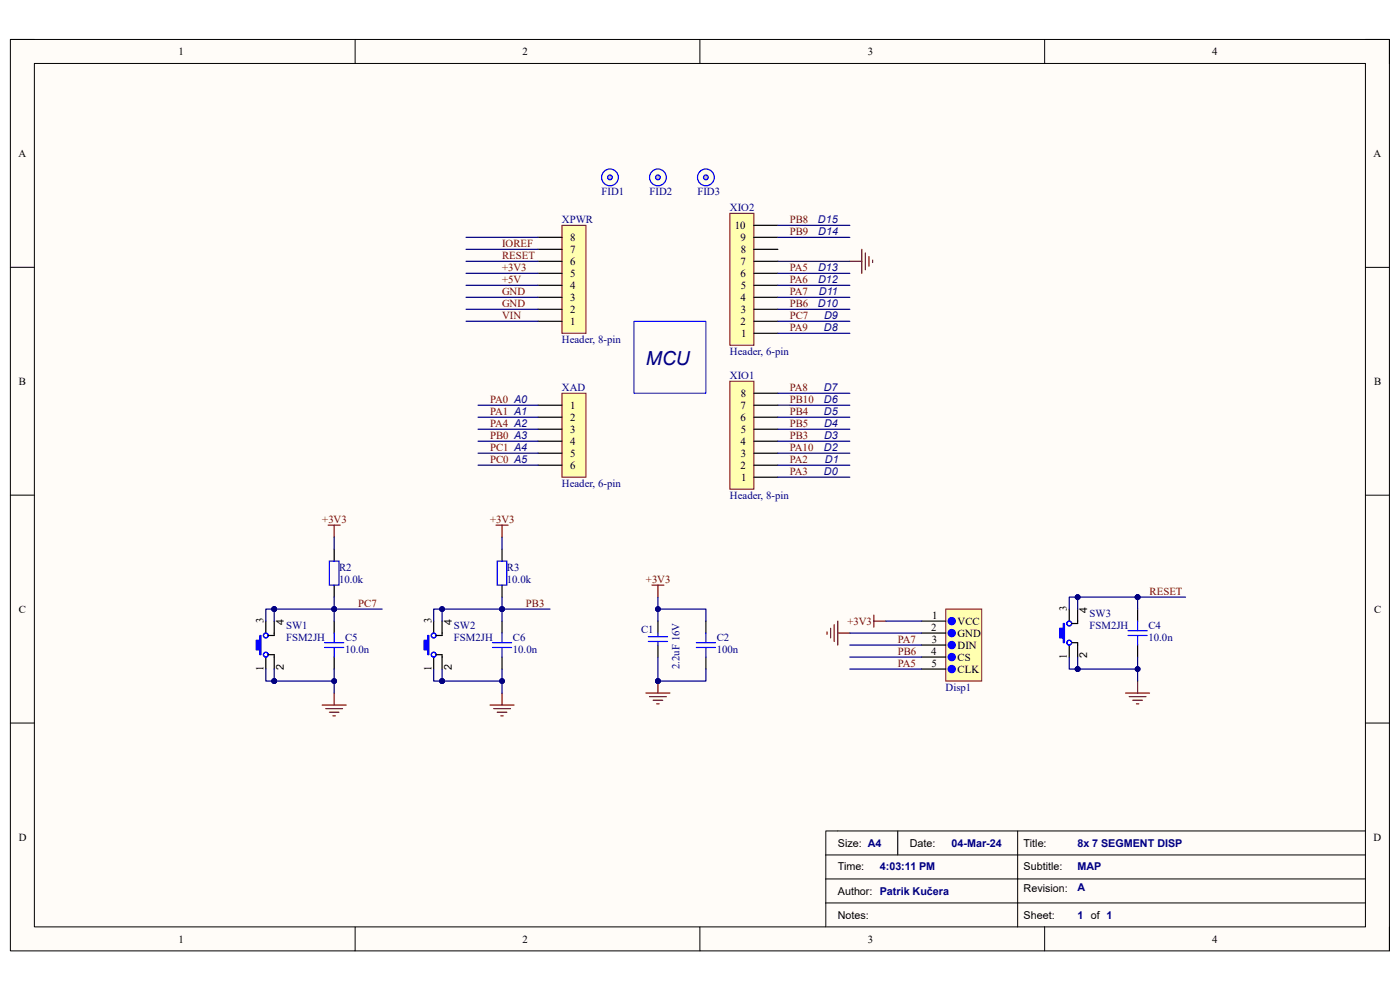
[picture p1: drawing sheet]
<svg xmlns="http://www.w3.org/2000/svg" width="297mm" height="210mm" viewBox="0 0 297 210" stroke-linecap="round" stroke-linejoin="round" font-family="sans-serif">
<path d="M2.2 8.4h292.6v193.3h-292.6z" fill-rule="evenodd" fill="#fffcf8"/>
<path d="M2.2 8.4h292.6v193.3h-292.6z" fill="none" stroke="#000" stroke-width=".21"/>
<path d="M7.3 13.5h282.4v183.1h-282.4z" fill-rule="evenodd" fill="#fffcf8"/>
<g fill="none" stroke="#000" stroke-width=".21">
<path d="M2.2 8.4h5.1M7.3 13.5h282.4v183.1h-282.4zM75.3 8.4v5.1M148.5 8.4v5.1M221.6 8.4v5.1M289.7 8.4h5.1v5.1M2.2 56.7h5.1M289.7 56.7h5.1M2.2 105h5.1M289.7 105.1h5.1M2.2 153.4h5.1M289.7 153.4h5.1"/>
<path d="M190.5 176.3v5.1M215.9 176.3v20.3M289.7 176.3h-114.5v20.3M75.3 196.6v5.1M148.5 196.6v5.1M175.2 186.5h114.5M175.2 191.5h114.5M175.2 181.4h114.5M221.6 196.6v5.1M294.8 196.6v5.1"/>
</g>
<path d="M119.2 83.4h5.1v17.8h-5.1z" fill-rule="evenodd" fill="#ffffb0"/>
<path d="M119.2 83.4h5.1v17.8h-5.1z" fill="none" stroke="#800000" stroke-width=".21"/>
<path d="M114.1 86h5.1M114.1 88.5h5.1M114.1 91.1h5.1M114.1 93.6h5.1M114.1 96.1h5.1M114.1 98.7h5.1" fill="none" stroke="#000" stroke-width=".25"/>
<path d="M119.2 47.8h5.1v22.9h-5.1z" fill-rule="evenodd" fill="#ffffb0"/>
<path d="M119.2 47.8h5.1v22.9h-5.1z" fill="none" stroke="#800000" stroke-width=".21"/>
<path d="M114.1 58h5.1M114.1 55.4h5.1M114.1 52.9h5.1M114.1 50.4h5.1M114.1 68.2h5.1M114.1 65.6h5.1M114.1 63.1h5.1M114.1 60.5h5.1" fill="none" stroke="#000" stroke-width=".25"/>
<path d="M154.8 80.9h5.1v22.9h-5.1z" fill-rule="evenodd" fill="#ffffb0"/>
<path d="M154.8 80.9h5.1v22.9h-5.1z" fill="none" stroke="#800000" stroke-width=".21"/>
<path d="M159.9 98.7h5.1M159.9 96.1h5.1M159.9 93.6h5.1M159.9 91.1h5.1M159.9 88.5h5.1M159.9 86h5.1M159.9 83.4h5.1M159.9 101.2h5.1" fill="none" stroke="#000" stroke-width=".25"/>
<path d="M154.8 45.3h5.1v27.9h-5.1z" fill-rule="evenodd" fill="#ffffb0"/>
<path d="M154.8 45.3h5.1v27.9h-5.1z" fill="none" stroke="#800000" stroke-width=".21"/>
<path d="M159.9 58h5.1M159.9 55.4h5.1M159.9 52.9h5.1M159.9 50.4h5.1M159.9 47.8h5.1M159.9 70.7h5.1M159.9 68.2h5.1M159.9 65.6h5.1M159.9 63.1h5.1M159.9 60.5h5.1M92 131.8v2.5M92 139.4v2.5" fill="none" stroke="#000" stroke-width=".25"/>
<path d="M90.7 134.8h.3v4.1h-.3v-1h-.7v-2.1h.7z" fill-rule="evenodd" fill="#00f"/>
<g fill="none" stroke="#00f" stroke-width=".25">
<path d="M105.5 119h2v5.1h-2zM90.7 134.8h.3v4.1h-.3v-1h-.7v-2.1h.7zM104.5 136.3h4M104.5 137.4h4M106.5 134.3v2M106.5 137.4v2"/>
<circle cx="92" cy="134.8" r=".51"/>
<circle cx="92" cy="138.9" r=".51"/>
</g>
<path d="M106.5 116.5v2.5M56.4 131.8v2.5M56.4 139.4v2.5M92.5 138.9h1.3v3M93.8 131.8v3h-1.3M106.5 124.1v2.6M106.5 131.8v2.5M106.5 139.4v2.5" fill="none" stroke="#000" stroke-width=".25"/>
<path d="M104 149.6h5.1M104.7 150.3h3.6M105.5 151.1h2M106.3 151.9h.5M106.5 147v2.6" fill="none" stroke="#800000" stroke-width=".25"/>
<path d="M55.1 134.8h.3v4.1h-.3v-1h-.7v-2.1h.7z" fill-rule="evenodd" fill="#00f"/>
<g fill="none" stroke="#00f" stroke-width=".25">
<path d="M69.9 119h2v5.1h-2zM55.1 134.8h.3v4.1h-.3v-1h-.7v-2.1h.7zM68.9 136.3h4M68.9 137.4h4M70.9 134.3v2M70.9 137.4v2"/>
<circle cx="56.4" cy="138.9" r=".51"/>
<circle cx="56.4" cy="134.8" r=".51"/>
</g>
<path d="M70.9 116.5v2.5M56.9 138.9h1.3v3M58.2 131.8v3h-1.3M70.9 124.1v2.6M70.9 131.8v2.5M70.9 139.4v2.5M226.8 129.2v2.6M226.8 136.8v2.6" fill="none" stroke="#000" stroke-width=".25"/>
<path d="M68.3 149.6h5.1M69.1 150.3h3.6M69.9 151.1h2M70.6 151.9h.5M70.9 147v2.6" fill="none" stroke="#800000" stroke-width=".25"/>
<path d="M225.6 132.3h.2v4h-.2v-1h-.8v-2h.8z" fill-rule="evenodd" fill="#00f"/>
<g fill="none" stroke="#00f" stroke-width=".25">
<path d="M225.6 132.3h.2v4h-.2v-1h-.8v-2h.8zM239.3 133.8h4.1M239.3 134.8h4.1M241.3 131.8v2M241.3 134.8v2"/>
<circle cx="226.8" cy="136.3" r=".51"/>
<circle cx="226.8" cy="132.3" r=".51"/>
</g>
<path d="M227.4 136.3h1.2v3.1M228.6 129.2v3.1h-1.2M241.3 129.2v2.6M241.3 136.8v2.6" fill="none" stroke="#000" stroke-width=".25"/>
<path d="M137 147h5.1M137.8 147.8h3.6M138.6 148.5h2M139.3 149.3h.5M139.6 144.5v2.5M238.8 147h5.1M239.6 147.8h3.5M240.3 148.5h2.1M241.1 149.3h.5M241.3 144.5v2.5" fill="none" stroke="#800000" stroke-width=".25"/>
<circle cx="139.6" cy="144.5" r=".51" fill="#000080"/>
<circle cx="139.6" cy="144.5" r=".51" fill="none" stroke="#000080" stroke-width=".21"/>
<path d="M139.6 131.8v2.5M139.6 136.8v2.6M149.8 131.8v2.5M149.8 139.4v2.5" fill="none" stroke="#000" stroke-width=".25"/>
<path d="M137.5 135.1h4.1M137.5 136.1h4.1M139.6 134.3v.8M139.6 136.1v.7M147.7 136.3h4.1M147.7 137.4h4.1M149.8 134.3v2M149.8 137.4v2" fill="none" stroke="#00f" stroke-width=".25"/>
<circle cx="129.4" cy="37.6" r="1.78" fill="#ffffe8"/>
<circle cx="129.4" cy="37.6" r="1.78" fill="none" stroke="#00f" stroke-width=".25"/>
<circle cx="129.4" cy="37.6" r=".51" fill="#c0c0c0"/>
<circle cx="129.4" cy="37.6" r=".51" fill="none" stroke="#00f" stroke-width=".25"/>
<circle cx="139.6" cy="37.6" r="1.78" fill="#ffffe8"/>
<circle cx="139.6" cy="37.6" r="1.78" fill="none" stroke="#00f" stroke-width=".25"/>
<circle cx="139.6" cy="37.6" r=".51" fill="#c0c0c0"/>
<circle cx="139.6" cy="37.6" r=".51" fill="none" stroke="#00f" stroke-width=".25"/>
<circle cx="149.8" cy="37.6" r="1.78" fill="#ffffe8"/>
<circle cx="149.8" cy="37.6" r="1.78" fill="none" stroke="#00f" stroke-width=".25"/>
<circle cx="149.8" cy="37.6" r=".51" fill="#c0c0c0"/>
<circle cx="149.8" cy="37.6" r=".51" fill="none" stroke="#00f" stroke-width=".25"/>
<path d="M134.5 68.2h15.3v15.2h-15.3z" fill="none" stroke="#00f" stroke-width=".21"/>
<g fill="none" stroke="#800000" stroke-width=".25">
<path d="M180.3 55.4h2.5M182.8 52.9v5.1M183.6 53.7v3.5M184.4 54.4v2.1M185.1 55.2v.5M69.6 111.4h2.6M70.9 111.4v2.6M105.2 111.4h2.6M106.5 111.4v2.6M138.3 124.1h2.6M139.6 124.1v2.6M175.5 134v.6"/>
<path d="M176.2 133.3v2M177 132.5v3.6M177.7 131.8v5M177.7 134.3h2.6M185.4 130.5v2.5M185.4 131.8h2.5"/>
</g>
<path d="M200.6 129.2h7.7v15.3h-7.7z" fill-rule="evenodd" fill="#ffffb0"/>
<path d="M200.6 129.2h7.7v15.3h-7.7z" fill="none" stroke="#800000" stroke-width=".21"/>
<path d="M195.5 131.8h5.1M195.5 134.3h5.1M195.5 136.8h5.1M195.5 139.4h5.1M195.5 141.9h5.1" fill="none" stroke="#000" stroke-width=".25"/>
<circle cx="201.9" cy="131.8" r=".76" fill="#00f"/>
<circle cx="201.9" cy="131.8" r=".76" fill="none" stroke="#00f" stroke-width=".25"/>
<circle cx="201.9" cy="134.3" r=".76" fill="#00f"/>
<circle cx="201.9" cy="134.3" r=".76" fill="none" stroke="#00f" stroke-width=".25"/>
<circle cx="201.9" cy="136.8" r=".76" fill="#00f"/>
<circle cx="201.9" cy="136.8" r=".76" fill="none" stroke="#00f" stroke-width=".25"/>
<circle cx="201.9" cy="139.4" r=".76" fill="#00f"/>
<circle cx="201.9" cy="139.4" r=".76" fill="none" stroke="#00f" stroke-width=".25"/>
<circle cx="201.9" cy="141.9" r=".76" fill="#00f"/>
<circle cx="201.9" cy="141.9" r=".76" fill="none" stroke="#00f" stroke-width=".25"/>
<path d="M98.9 58h15.2M98.9 55.4h15.2M98.9 52.9h15.2M98.9 50.4h15.2M98.9 68.2h15.2M98.9 65.6h15.2M98.9 63.1h15.2M98.9 60.5h15.2M93.8 129.2v2.6" fill="none" stroke="#000080" stroke-width=".25"/>
<circle cx="93.8" cy="129.2" r=".51" fill="#000080"/>
<circle cx="93.8" cy="129.2" r=".51" fill="none" stroke="#000080" stroke-width=".21"/>
<path d="M93.8 141.9v2.6" fill="none" stroke="#000080" stroke-width=".25"/>
<circle cx="93.8" cy="144.5" r=".51" fill="#000080"/>
<circle cx="93.8" cy="144.5" r=".51" fill="none" stroke="#000080" stroke-width=".21"/>
<path d="M106.5 114v2.5M106.5 141.9v2.6" fill="none" stroke="#000080" stroke-width=".25"/>
<circle cx="106.5" cy="144.5" r=".51" fill="#000080"/>
<circle cx="106.5" cy="144.5" r=".51" fill="none" stroke="#000080" stroke-width=".21"/>
<path d="M106.5 129.2v2.6" fill="none" stroke="#000080" stroke-width=".25"/>
<circle cx="106.5" cy="129.2" r=".51" fill="#000080"/>
<circle cx="106.5" cy="129.2" r=".51" fill="none" stroke="#000080" stroke-width=".21"/>
<path d="M106.5 126.7v2.5h10.2" fill="none" stroke="#000080" stroke-width=".25"/>
<circle cx="106.5" cy="129.2" r=".51" fill="#000080"/>
<circle cx="106.5" cy="129.2" r=".51" fill="none" stroke="#000080" stroke-width=".21"/>
<path d="M58.2 129.2v2.6" fill="none" stroke="#000080" stroke-width=".25"/>
<circle cx="58.2" cy="129.2" r=".51" fill="#000080"/>
<circle cx="58.2" cy="129.2" r=".51" fill="none" stroke="#000080" stroke-width=".21"/>
<path d="M58.2 141.9v2.6" fill="none" stroke="#000080" stroke-width=".25"/>
<circle cx="58.2" cy="144.5" r=".51" fill="#000080"/>
<circle cx="58.2" cy="144.5" r=".51" fill="none" stroke="#000080" stroke-width=".21"/>
<path d="M70.9 114v2.5M70.9 141.9v2.6" fill="none" stroke="#000080" stroke-width=".25"/>
<circle cx="70.9" cy="144.5" r=".51" fill="#000080"/>
<circle cx="70.9" cy="144.5" r=".51" fill="none" stroke="#000080" stroke-width=".21"/>
<path d="M70.9 129.2v2.6" fill="none" stroke="#000080" stroke-width=".25"/>
<circle cx="70.9" cy="129.2" r=".51" fill="#000080"/>
<circle cx="70.9" cy="129.2" r=".51" fill="none" stroke="#000080" stroke-width=".21"/>
<path d="M70.9 126.7v2.5h10.2" fill="none" stroke="#000080" stroke-width=".25"/>
<circle cx="70.9" cy="129.2" r=".51" fill="#000080"/>
<circle cx="70.9" cy="129.2" r=".51" fill="none" stroke="#000080" stroke-width=".21"/>
<path d="M58.2 144.5h12.7v2.5" fill="none" stroke="#000080" stroke-width=".25"/>
<circle cx="70.9" cy="144.5" r=".51" fill="#000080"/>
<circle cx="70.9" cy="144.5" r=".51" fill="none" stroke="#000080" stroke-width=".21"/>
<circle cx="58.2" cy="144.5" r=".51" fill="#000080"/>
<circle cx="58.2" cy="144.5" r=".51" fill="none" stroke="#000080" stroke-width=".21"/>
<path d="M56.4 141.9v2.6h1.8" fill="none" stroke="#000080" stroke-width=".25"/>
<circle cx="58.2" cy="144.5" r=".51" fill="#000080"/>
<circle cx="58.2" cy="144.5" r=".51" fill="none" stroke="#000080" stroke-width=".21"/>
<path d="M58.2 129.2h12.7" fill="none" stroke="#000080" stroke-width=".25"/>
<circle cx="58.2" cy="129.2" r=".51" fill="#000080"/>
<circle cx="58.2" cy="129.2" r=".51" fill="none" stroke="#000080" stroke-width=".21"/>
<circle cx="70.9" cy="129.2" r=".51" fill="#000080"/>
<circle cx="70.9" cy="129.2" r=".51" fill="none" stroke="#000080" stroke-width=".21"/>
<path d="M93.8 144.5h12.7v2.5" fill="none" stroke="#000080" stroke-width=".25"/>
<circle cx="106.5" cy="144.5" r=".51" fill="#000080"/>
<circle cx="106.5" cy="144.5" r=".51" fill="none" stroke="#000080" stroke-width=".21"/>
<circle cx="93.8" cy="144.5" r=".51" fill="#000080"/>
<circle cx="93.8" cy="144.5" r=".51" fill="none" stroke="#000080" stroke-width=".21"/>
<path d="M92 141.9v2.6h1.8" fill="none" stroke="#000080" stroke-width=".25"/>
<circle cx="93.8" cy="144.5" r=".51" fill="#000080"/>
<circle cx="93.8" cy="144.5" r=".51" fill="none" stroke="#000080" stroke-width=".21"/>
<path d="M58.2 129.2h-1.8v2.6" fill="none" stroke="#000080" stroke-width=".25"/>
<circle cx="58.2" cy="129.2" r=".51" fill="#000080"/>
<circle cx="58.2" cy="129.2" r=".51" fill="none" stroke="#000080" stroke-width=".21"/>
<path d="M228.6 126.7v2.5" fill="none" stroke="#000080" stroke-width=".25"/>
<circle cx="228.6" cy="126.7" r=".51" fill="#000080"/>
<circle cx="228.6" cy="126.7" r=".51" fill="none" stroke="#000080" stroke-width=".21"/>
<path d="M228.6 139.4v2.5" fill="none" stroke="#000080" stroke-width=".25"/>
<circle cx="228.6" cy="141.9" r=".51" fill="#000080"/>
<circle cx="228.6" cy="141.9" r=".51" fill="none" stroke="#000080" stroke-width=".21"/>
<path d="M241.3 139.4v2.5" fill="none" stroke="#000080" stroke-width=".25"/>
<circle cx="241.3" cy="141.9" r=".51" fill="#000080"/>
<circle cx="241.3" cy="141.9" r=".51" fill="none" stroke="#000080" stroke-width=".21"/>
<path d="M241.3 126.7v2.5" fill="none" stroke="#000080" stroke-width=".25"/>
<circle cx="241.3" cy="126.7" r=".51" fill="#000080"/>
<circle cx="241.3" cy="126.7" r=".51" fill="none" stroke="#000080" stroke-width=".21"/>
<path d="M241.3 126.7h10.2" fill="none" stroke="#000080" stroke-width=".25"/>
<circle cx="241.3" cy="126.7" r=".51" fill="#000080"/>
<circle cx="241.3" cy="126.7" r=".51" fill="none" stroke="#000080" stroke-width=".21"/>
<path d="M228.6 141.9h12.7v2.6" fill="none" stroke="#000080" stroke-width=".25"/>
<circle cx="241.3" cy="141.9" r=".51" fill="#000080"/>
<circle cx="241.3" cy="141.9" r=".51" fill="none" stroke="#000080" stroke-width=".21"/>
<circle cx="228.6" cy="141.9" r=".51" fill="#000080"/>
<circle cx="228.6" cy="141.9" r=".51" fill="none" stroke="#000080" stroke-width=".21"/>
<path d="M226.8 139.4v2.5h1.8" fill="none" stroke="#000080" stroke-width=".25"/>
<circle cx="228.6" cy="141.9" r=".51" fill="#000080"/>
<circle cx="228.6" cy="141.9" r=".51" fill="none" stroke="#000080" stroke-width=".21"/>
<path d="M149.8 141.9v2.6h-10.2" fill="none" stroke="#000080" stroke-width=".25"/>
<circle cx="139.6" cy="144.5" r=".51" fill="#000080"/>
<circle cx="139.6" cy="144.5" r=".51" fill="none" stroke="#000080" stroke-width=".21"/>
<path d="M139.6 139.4v5.1" fill="none" stroke="#000080" stroke-width=".25"/>
<circle cx="139.6" cy="144.5" r=".51" fill="#000080"/>
<circle cx="139.6" cy="144.5" r=".51" fill="none" stroke="#000080" stroke-width=".21"/>
<path d="M139.6 131.8v-2.6h10.2v2.6" fill="none" stroke="#000080" stroke-width=".25"/>
<circle cx="139.6" cy="129.2" r=".51" fill="#000080"/>
<circle cx="139.6" cy="129.2" r=".51" fill="none" stroke="#000080" stroke-width=".21"/>
<g fill="none" stroke="#000080" stroke-width=".25">
<path d="M165 47.8h15.3M165 50.4h15.3M165 58h15.3M165 60.5h15.3M165 63.1h15.3M165 65.6h15.3M165 68.2h15.3M165 70.7h15.3M101.4 86h12.7M101.4 88.5h12.7M101.4 91.1h12.7M101.4 93.6h12.7"/>
<path d="M101.4 96.1h12.7M101.4 98.7h12.7M165 88.5h15.3M165 91.1h15.3M165 93.6h15.3M165 96.1h15.3M165 98.7h15.3M165 83.4h15.3M167.6 86h12.7M165 101.2h15.3M139.6 126.7v2.5M180.3 139.4h15.2"/>
<path d="M180.3 136.8h15.2M180.3 141.9h15.2"/>
</g>
<path d="M165 55.4h15.3M165 86h2.6" fill="none" stroke="#20124d" stroke-width=".25"/>
<circle cx="139.6" cy="129.2" r=".51" fill="#000080"/>
<circle cx="139.6" cy="129.2" r=".51" fill="none" stroke="#000080" stroke-width=".21"/>
<path d="M106.5 129.2h-14.5v2.6M180.3 134.3h15.2M187.9 131.8h7.6" fill="none" stroke="#000080" stroke-width=".25"/>
<circle cx="93.8" cy="129.2" r=".51" fill="#000080"/>
<circle cx="93.8" cy="129.2" r=".51" fill="none" stroke="#000080" stroke-width=".21"/>
<circle cx="106.5" cy="129.2" r=".51" fill="#000080"/>
<circle cx="106.5" cy="129.2" r=".51" fill="none" stroke="#000080" stroke-width=".21"/>
<path d="M241.3 126.7h-14.5v2.5" fill="none" stroke="#000080" stroke-width=".25"/>
<circle cx="228.6" cy="126.7" r=".51" fill="#000080"/>
<circle cx="228.6" cy="126.7" r=".51" fill="none" stroke="#000080" stroke-width=".21"/>
<circle cx="241.3" cy="126.7" r=".51" fill="#000080"/>
<circle cx="241.3" cy="126.7" r=".51" fill="none" stroke="#000080" stroke-width=".21"/>
<text font-size="4.1" fill="#000080" x="137" y="77.4">MCU</text>
<g font-size="2.3">
<text x="37.9" y="11.7">1</text>
<text x="110.9" y="11.7">2</text>
<text x="184.1" y="11.7">3</text>
<text x="257.1" y="11.7">4</text>
<text x="3.9" y="33.3">A</text>
<text x="291.4" y="33.3">A</text>
<text x="121" y="53.6">7</text>
<text x="121" y="51.1">8</text>
<text x="155.9" y="48.6">10</text>
<text x="157.1" y="51.1">9</text>
<text x="157.1" y="53.6">8</text>
<text x="121" y="58.7">5</text>
<text x="121" y="56.2">6</text>
<text x="157.1" y="58.7">6</text>
<text x="157.1" y="56.2">7</text>
<text x="121" y="63.8">3</text>
<text x="121" y="61.3">4</text>
<text x="157.1" y="63.8">4</text>
<text x="157.1" y="61.3">5</text>
<text x="121" y="68.9">1</text>
<text x="121" y="66.4">2</text>
<text x="157.1" y="68.9">2</text>
<text x="157.2" y="66.4">3</text>
<text x="157.3" y="71.5">1</text>
<text x="4" y="81.6">B</text>
<text x="291.5" y="81.6">B</text>
<text x="121" y="86.7">1</text>
<text x="121" y="89.3">2</text>
<text x="157.1" y="89.3">6</text>
<text x="157.1" y="86.7">7</text>
<text x="157.1" y="84.2">8</text>
<text x="121" y="91.8">3</text>
<text x="121" y="94.4">4</text>
<text x="157.1" y="94.4">4</text>
<text x="157.1" y="91.8">5</text>
<text x="121" y="96.9">5</text>
<text x="121" y="99.4">6</text>
<text x="157.1" y="99.4">2</text>
<text x="157.2" y="96.9">3</text>
<text x="157.3" y="102">1</text>
<text x="4" y="130">C</text>
<text x="197.7" y="131.2">1</text>
<text x="226.4" y="129.7" transform="rotate(-90 226.4 129.7)">3</text>
<text x="230.7" y="130" transform="rotate(-90 230.7 130)">4</text>
<text x="291.5" y="130">C</text>
<text x="55.9" y="132.2" transform="rotate(-90 55.9 132.2)">3</text>
<text x="60.2" y="132.5" transform="rotate(-90 60.2 132.5)">4</text>
<text x="91.5" y="132.2" transform="rotate(-90 91.5 132.2)">3</text>
<text x="95.8" y="132.5" transform="rotate(-90 95.8 132.5)">4</text>
<text x="197.5" y="133.8">2</text>
<text x="197.7" y="136.3">3</text>
<text x="203.2" y="132.5">VCC</text>
<text x="203.2" y="135">GND</text>
<text x="203.2" y="137.6">DIN</text>
<text x="55.9" y="142.3" transform="rotate(-90 55.9 142.3)">1</text>
<text x="60.2" y="142.2" transform="rotate(-90 60.2 142.2)">2</text>
<text x="91.5" y="142.3" transform="rotate(-90 91.5 142.3)">1</text>
<text x="95.8" y="142.2" transform="rotate(-90 95.8 142.2)">2</text>
<text x="197.5" y="138.9">4</text>
<text x="197.6" y="141.4">5</text>
<text x="203.2" y="140.1">CS</text>
<text x="203.2" y="142.7">CLK</text>
<text x="226.4" y="139.7" transform="rotate(-90 226.4 139.7)">1</text>
<text x="230.7" y="139.7" transform="rotate(-90 230.7 139.7)">2</text>
<text x="4" y="178.3">D</text>
<text x="177.8" y="179.6">Size: A4</text>
<text x="193" y="179.6">Date:</text>
<text x="217.2" y="179.6">Title:</text>
<text x="291.4" y="178.3">D</text>
<text x="177.8" y="184.7">Time:</text>
<text x="217.2" y="184.7">Subtitle:</text>
<text x="177.8" y="189.8">Author: Patrik Kučera</text>
<text x="217.2" y="189.3">Revision:</text>
<text x="177.8" y="194.9">Notes:</text>
<text x="217.2" y="194.9">Sheet:</text>
<text x="37.9" y="199.9">1</text>
<text x="110.9" y="199.9">2</text>
<text x="184.1" y="199.9">3</text>
<text x="257.1" y="199.9">4</text>
</g>
<g font-size="2.3" fill="#000080">
<text x="127.6" y="41.4">FID1</text>
<text x="137.8" y="41.4">FID2</text>
<text x="148" y="41.4">FID3</text>
<text x="119.2" y="47.3">XPWR</text>
<text x="154.9" y="44.7">XIO2</text>
<text x="119.2" y="72.7">Header, 8-pin</text>
<text x="154.9" y="75.3">Header, 6-pin</text>
<text x="119.2" y="82.9">XAD</text>
<text x="154.9" y="80.3">XIO1</text>
<text x="119.2" y="103.3">Header, 6-pin</text>
<text x="154.9" y="105.8">Header, 8-pin</text>
<text x="71.9" y="123.6">10.0k</text>
<text x="71.9" y="121.1">R2</text>
<text x="107.5" y="123.6">10.0k</text>
<text x="107.5" y="121.1">R3</text>
<text x="231.1" y="130.9">SW3</text>
<text x="60.7" y="133.4">SW1</text>
<text x="60.7" y="135.9">FSM2JH</text>
<text x="73.2" y="136.1">C5</text>
<text x="96.3" y="133.4">SW2</text>
<text x="96.3" y="135.9">FSM2JH</text>
<text x="108.8" y="136.1">C6</text>
<text x="136" y="134.3">C1</text>
<text x="152.1" y="136.1">C2</text>
<text x="231.1" y="133.4">FSM2JH</text>
<text x="243.6" y="136.1">10.0n</text>
<text x="243.6" y="133.5">C4</text>
<text x="73.2" y="138.6">10.0n</text>
<text x="108.8" y="138.6">10.0n</text>
<text x="144.2" y="141.9" transform="rotate(-90 144.2 141.9)">2.2uF 16V</text>
<text x="152.1" y="138.6">100n</text>
<text x="200.6" y="146.5">Disp1</text>
<text x="201.9" y="179.6">04-Mar-24</text>
<text x="228.6" y="179.6">8x 7 SEGMENT DISP</text>
<text x="186.6" y="184.7">4:03:11 PM</text>
<text x="228.6" y="184.7">MAP</text>
<text x="228.6" y="189">A</text>
<text x="228.6" y="194.9">1 of 1</text>
</g>
<g font-size="2.3" fill="#800000">
<text x="167.6" y="47.3">PB8</text>
<text x="106.5" y="52.4">IOREF</text>
<text x="167.6" y="49.8">PB9</text>
<text x="106.5" y="60">+5V</text>
<text x="106.5" y="57.4">+3V3</text>
<text x="106.5" y="54.9">RESET</text>
<text x="167.6" y="57.4">PA5</text>
<text x="167.6" y="60">PA6</text>
<text x="106.5" y="65.1">GND</text>
<text x="106.5" y="62.6">GND</text>
<text x="167.6" y="62.6">PA7</text>
<text x="167.6" y="65.1">PB6</text>
<text x="106.5" y="67.6">VIN</text>
<text x="167.6" y="70.2">PA9</text>
<text x="167.6" y="67.6">PC7</text>
<text x="167.6" y="82.9">PA8</text>
<text x="104" y="85.4">PA0 A0</text>
<text x="104" y="88">PA1 A1</text>
<text x="167.6" y="88">PB4</text>
<text x="167.6" y="85.4">PB10</text>
<text x="104" y="90.6">PA4 A2</text>
<text x="104" y="93.1">PB0 A3</text>
<text x="104" y="95.6">PC1 A4</text>
<text x="167.5" y="93.1">PB3</text>
<text x="167.6" y="95.6">PA10</text>
<text x="167.6" y="90.6">PB5</text>
<text x="104" y="98.2">PC0 A5</text>
<text x="167.6" y="98.2">PA2</text>
<text x="167.6" y="100.7">PA3</text>
<text x="68.4" y="110.9">+3V3</text>
<text x="104" y="110.9">+3V3</text>
<text x="137" y="123.6">+3V3</text>
<text x="76" y="128.7">PC7</text>
<text x="111.6" y="128.7">PB3</text>
<text x="243.9" y="126.2">RESET</text>
<text x="179.8" y="132.5">+3V3</text>
<text x="190.5" y="136.3">PA7</text>
<text x="190.5" y="141.4">PA5</text>
<text x="190.5" y="138.9">PB6</text>
</g>
<g font-size="2.3" fill="#0c0087">
<text x="173.5" y="47.3">D15</text>
<text x="173.6" y="49.8">D14</text>
<text x="173.6" y="57.5">D13</text>
<text x="173.5" y="65.1">D10</text>
<text x="173.6" y="60">D12</text>
<text x="173.7" y="62.6">D11</text>
<text x="174.8" y="70.2">D8</text>
<text x="174.8" y="67.6">D9</text>
<text x="174.8" y="82.9">D7</text>
<text x="174.8" y="88">D5</text>
<text x="174.8" y="85.5">D6</text>
<text x="174.8" y="95.6">D2</text>
<text x="174.8" y="90.6">D4</text>
<text x="174.8" y="93.1">D3</text>
<text x="174.8" y="100.7">D0</text>
<text x="175" y="98.2">D1</text>
</g>
</svg>
